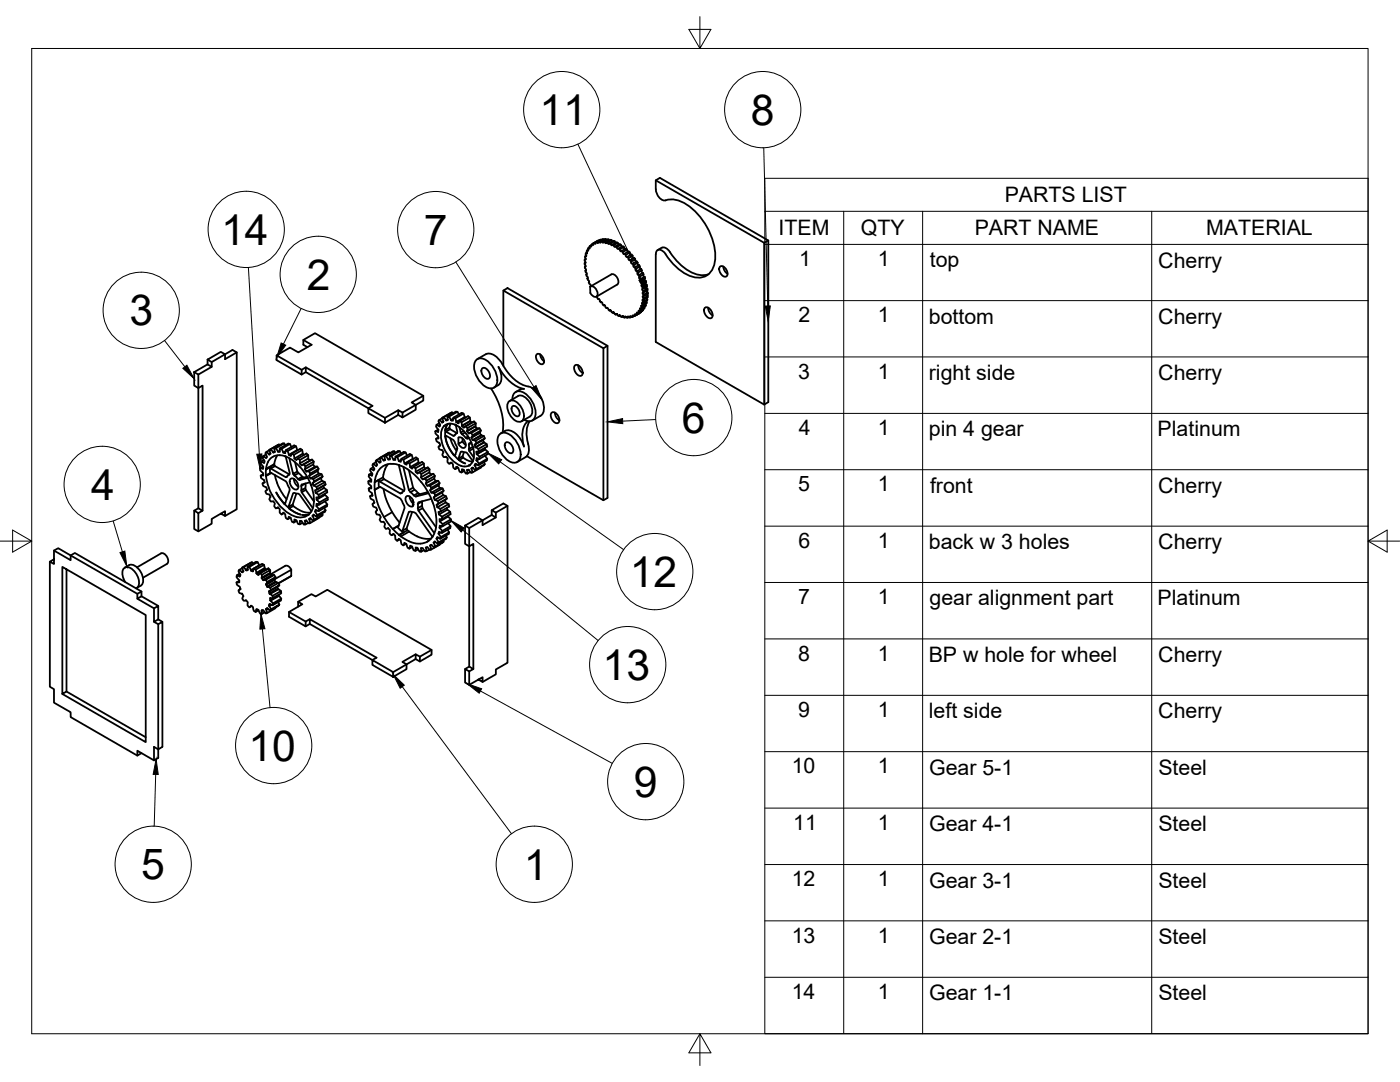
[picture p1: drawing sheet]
<svg xmlns="http://www.w3.org/2000/svg" width="279mm" height="216mm" viewBox="0 0 279 216" stroke-linecap="round" stroke-linejoin="round" font-family="sans-serif">
<!-- layer: Visible -->
<g fill="none" stroke="#000" stroke-width=".36">
<path d="M130.9 36l21.6 12.5 .8-.5M100.5 58l.8-.5 19.9 11.5-.8 .5zM100.5 58v15M116.9 52.4l-.2 .1 .2 .6-.2 .1M116.9 53.1l-.2 .1 .3 .6-.2 .2M116.9 51.7l-.2 .1 .2 .6-.2 .1M117 53.9l-.2 .1 .3 .6-.1 .2M117 51l-.2 .1-.1 .3 .2 .4h-.2M117.1 54.7v.4l.2 .3-.1 .2M117.2 50.4l-.3 .1v.3a.18 .18 0 0 1 .1 .2 .18 .18 0 0 1-.2 .1M117.3 55.5l-.1 .1 .1 .3 .3 .3-.1 .2M117.4 49.8l-.3 .4 .1 .4-.3-.1"/>
<path d="M117.6 56.3v.4l.3 .2v.2M117.7 49.3l-.4 .4a.18 .18 0 0 1 .1 .2 .18 .18 0 0 1-.3 .1M117.8 57.2a1.32 1.32 0 0 1 1.4 1.7 .66 .66 0 0 1-.6 .4 .66 .66 0 0 1-.6-.5l-.2-.3v-1.3M118 48.9l-.4 .4a.17 .17 0 0 1 .1 .3 .17 .17 0 0 1-.3-.1M118.4 48.6l-.4 .3a.18 .18 0 0 1 0 .3 .18 .18 0 0 1-.3-.1M118.4 48.6a.18 .18 0 0 1 0 .3 .18 .18 0 0 1-.3-.2M119 48.3h-.2M119.1 59.1l.3 .6M119.4 48l-1 .6M119.4 59.6l.2 .1 .3 .6M119.9 47.8l-1 .6a.17 .17 0 0 1-.1 .3 .17 .17 0 0 1-.2-.2M120.4 47.7l-1.1 .5 .1 .1a.17 .17 0 0 1-.2 .2 .17 .17 0 0 1-.2-.2l.8-.5 .1 .1"/>
<path d="M120.4 47.8v-.1l-1.1 .5M120.9 47.7l-1 .5a.17 .17 0 0 1-.1 .2 .17 .17 0 0 1-.2-.1l-.1-.1M121 47.9l-.1-.2-1 .5M121.5 47.8l-.2-.1-.9 .5v.2l-.3-.2M121.6 48l-.1-.2-.9 .4h-.2M122 54.7a1.35 1.35 0 0 1 1.2 2.1l-4.2 2.4M122 54.8l-4.2 2.4M122.1 47.9l-.2-.1-.9 .6a.2 .2 0 0 1-.2 .1 .2 .2 0 0 1-.2-.3M122.2 48.2l-.1-.3-.9 .5-.2-.1M122.7 48.1l-.3-.1-.8 .5a.2 .2 0 0 1-.2 .2 .2 .2 0 0 1-.2-.3M122.9 48.4l-.2-.3-.8 .5-.3-.1M122.9 49.1l.2 .2 .8-.5 .2 .4"/>
<path d="M123.3 48.5l-.2-.2-1 .7-.2-.4M123.5 49.6l.2 .2 .8-.5 .3 .4M123.5 48.8l-.2-.3-.8 .4-.3-.1M123.7 49.8l.3 .4 .9-.6 .2 .2M123.9 48.8l-.2-.1-.9 .6-.3-.4M124.1 50.1l.2 .2 .8-.5 .3 .4M124.3 50.3l.2 .4 1-.6 .2 .3M124.5 49.3l-.2-.2-.9 .6-.3-.4M124.7 50.6l.2 .3 .8-.5v.2l.3 .2M124.9 50.9v.3l.2 .1 .9-.5 .3 .2M125.2 51.2l.2 .3 .9-.5v.3l.2 .2M125.4 51.5v.3l.2 .1 1-.5 .2 .3"/>
<path d="M125.8 51.9l.1 .3 .9-.5v.3l.2 .2M125.9 52.2l.1 .3 .2 .1 .9-.5 .2 .3M126.3 52.6l.1 .3 .9-.5v.3l.2 .2M126.4 52.9v.2l.2 .3 1-.5 .1 .3M126.7 53.4l.2 .3 .8-.5v.3l.3 .1M126.9 53.7l-.1 .2 .2 .2 1-.5 .1 .4-.8 .4-.2-.3M127.3 54.4l-.1 .2 .2 .3 .9-.5 .1 .3-.8 .5-.1-.3M127.8 55.7l.1 .3M128.1 54v.3l.2 .1M128.1 56.8l-.1 .2 .2 .3 .9-.5v.3l-.8 .5-.1-.3M128.3 57.6l-.2 .2 .3 .3 .8-.5v.3l-.8 .5v-.3M128.4 54.8v.3l.2 .1-.8 .5-.3-.2 .1-.3"/>
<path d="M128.4 58.4l-.2 .1 .2 .3 .9-.5v.2v.1l-.9 .5v-.3M128.4 59.8l-.2 .1 .2 .3 .8-.5v.3l-.9 .5 .1-.3M128.4 59.1l-.2 .1 .2 .3 .9-.5v.3l-.9 .5v-.3M128.6 55.6l.3 .4M128.7 55.2l.1 .3M128.7 55.5l-.8 .5-.1 .2 .3 .3 .8-.5 .1 .3-.9 .5v-.3M128.8 56.4l.3 .4M129 57.2l.2 .4M129.1 59.4l.1 .3M129.1 58l.2 .3M129.1 58.7l.2 .3M131.2 49.9l.9-.5a1.32 1.32 0 0 1 1.6 .9"/>
<path d="M133.7 50.3a9.4 9.4 0 0 0 6.2 4.6l1.5-.2M143.8 53.1a1.34 1.34 0 0 1 1.2 2.1 1.34 1.34 0 0 1-1.2-2.1zM144.4 53.2l.1 .7 .7 .7M152.5 48.5v32.2l.8-.5v-32.2l-21.6-12.5-.8 .5v1.8a2.19 2.19 0 0 0 1.9 2.2 5.1 5.1 0 0 1 4.7 1.1 12.9 12.9 0 0 1 5.1 11.3 3.4 3.4 0 0 1-5.1 2.6 11.6 11.6 0 0 1-4.9-4.6 .87 .87 0 0 0-1-.6 .87 .87 0 0 0-.7 .9v17.5l21.6 12.5M38.8 74.3l2.6-1.6 .8 .5-2.6 1.5zM38.8 74.3v2.6l.8 .5 .8-.5v25M39.6 74.7v26.7l.8 .5-.8 .5M41.4 71.8l2.7-1.6 .8 .5-2.7 1.5zM41.4 71.8v.9M42.2 72.2v1M47.2 70.3l-2.3 1.4v-1l1.5-.9 .8 .5v31.3l-2.3 1.4M55.2 70.9l5 2.9"/>
<path d="M60.5 67.8l1.7 1-2.7 1.5-1.6-.9-2.7 1.5v1l5 2.8v-.9l.8-.5M61 74.3l12.5 7.2 .8-.5-13.3-7.7v1l-.8 .4M61.4 69.3l-.9-.5v-1l2.4-1.3 21.6 12.5v.9l-4.2 2.4v1l-.8-.5M84.5 79l-2.4 1.3 .9 .5v.9l-2.7 1.6M95.1 71.8a2.15 2.15 0 0 1 2.9 .9 4.4 4.4 0 0 1 1 4.2 1.36 1.36 0 0 1-2.1 .3 4.9 4.9 0 0 1-2.2-4.6zM95.3 71.6l1.6-.9a2.43 2.43 0 0 1 2.8 1.2l.6 .8M96.3 73.4a1.4 1.4 0 0 1 1.2 2.2 1.4 1.4 0 0 1-1.2-2.2zM98 77.5a12.8 12.8 0 0 1 2.3 8.8M99.4 76.9l-.8 .5M99.4 76.9a2.44 2.44 0 0 0 .4-3l-.3-.7a8.2 8.2 0 0 0 5.1 4.4 2.06 2.06 0 0 0-1.7 .6M100.3 72.7a7.9 7.9 0 0 0 5.6 4.5 4.8 4.8 0 0 1 2.5 5l-.5 .8-1.7 .9M102.3 79.7a1.41 1.41 0 0 1 .6-1.5 1.41 1.41 0 0 1 1.7 .2 4.9 4.9 0 0 1 2.2 4.6 1.35 1.35 0 0 1-2.2 .8"/>
<path d="M107.2 70.6a1.33 1.33 0 0 1 1.1 2 1.33 1.33 0 0 1-1.1-2zM107.8 70.7a1.81 1.81 0 0 0 .8 1.4M114.8 72.8a1.4 1.4 0 0 1 1.2 2.2 1.4 1.4 0 0 1-1.2-2.2zM115.4 72.9l.2 .9 .7 .6M120 60.3h-.1h.2l.4 .6M120.4 69.5v30.3M120.6 60.9h-.1h.1l.5 .6M121.2 61.4l-.1 .1 .2-.1 .3 .6M121.2 69v30.4l-.8 .4-15.3-8.8M121.8 61.9l-.2 .1 .3-.1 .4 .5M122.4 62.3l-.1 .1 .1-.1 .5 .5M123.1 62.7l-.2 .1 .2-.2 .4 .5"/>
<path d="M123.7 62.9l-.2 .1a.21 .21 0 0 1 .3-.1 .21 .21 0 0 1 .1 .3h.2M124.3 63.1l-.2 .1a.16 .16 0 0 1 .2-.2 .16 .16 0 0 1 .1 .2l.3 .2M124.9 63.2l-.2 .2v-.1a.17 .17 0 0 1 .2-.2 .17 .17 0 0 1 .1 .2l.2 .1M125.5 63.2l-.3 .2a.18 .18 0 0 1 .2-.3 .17 .17 0 0 1 .1 .2l.3 .1M126 63.2l-.2 .2a.18 .18 0 0 1 .1-.3 .18 .18 0 0 1 .2 .2l.2-.1M127.4 62.5l-.3-.1v.3l.9-.5-1 .6 .1-.1M127.6 62.5l-.9 .5a.17 .17 0 0 1 0-.3 .17 .17 0 0 1 .3 .1M127.6 62.5l-1 .6a.18 .18 0 0 0-.3-.2 .17 .17 0 0 0 0 .3l.2-.1M127.6 62.5h.1M127.7 62.1a.17 .17 0 0 0-.3-.1 .17 .17 0 0 0 .1 .3l.8-.4-.9 .6 .1-.2M127.9 62.2h.1M128 61.6l-.1-.1a.19 .19 0 0 0-.2 .2 .19 .19 0 0 0 .1 .2l.9-.5-1 .7 .1-.2"/>
<path d="M128.2 61h-.1a.19 .19 0 0 0-.2 .1 .19 .19 0 0 0 .1 .3l.9-.5-.9 .7 .1-.2M128.3 61.7v.2M128.3 60.5h-.2l.1 .3 .9-.5-.1 .3-.8 .4v-.2M128.5 61.3l.2 .1M128.8 60.7l.1 .2M128.9 60.1l.2 .2M140.8 61.4a1.4 1.4 0 0 1 1.2 2.1 1.4 1.4 0 0 1-1.2-2.1zM141.3 61.4l.3 .9 .6 .6M52.5 93.1l-.6 .3M52.5 94.6l-.5 .3M52.7 91.8l-.6 .3M52.8 96.2l-.3 .2"/>
<path d="M53.1 94.9v.1M53.1 94.9l.9-.6 3 1.7 .3 .4 .5 1.3-.9 2.8h-.2M53.1 90.7l-.6 .3M53.1 93.7v1.2M53.1 95l.5 2.3 .7 1.5M53.2 90.2l.5 .5 .3-.2-.3-.7 .3-.2 .5 .7 .4-.1-.2-.7 .4-.1 .4 .7 .4 .1-.1-.7 .4 .1 .3 .7 .4 .1 .1-.6 .4 .2 .2 .8 .4 .2 .3-.5 .3 .3 .2 .7 .4 .3 .3-.3 .3 .3v.7l.4 .4 .4-.3 .4 .4-.2 .6 .4 .5 .5-.1 .2 .5-.2 .5 .3 .5 .5 .1 .2 .4-.3 .4 .2 .5 .6 .3 .1 .4-.4 .2 .1 .5 .6 .4v.5h-.5l.1 .5 .6 .5v.5l-.6-.2-.1 .5 .5 .6v.4l-.6-.3-.1 .4 .4 .7-.1 .3-.6-.4-.2 .3 .3 .7-.2 .2-.5-.5-.3 .2 .2 .8-.2 .1-.5-.7-.4 .1 .2 .7-.4 .1-.4-.8h-.4v.7h-.3l-.3-.8-.4-.1-.2 .6-.3-.2-.3-.8-.4-.2-.2 .5-.4-.2-.1-.8-.4-.3-.3 .4-.4-.4 .1-.7-.4-.4-.4 .3-.4-.5 .2-.5-.4-.5-.5 .1-.3-.5 .3-.5-.3-.5-.5-.1-.2-.4 .3-.4-.2-.5-.6-.3-.1-.4 .4-.2-.1-.5-.6-.4-.1-.5h.6l-.1-.5-.6-.5v-.5l.6 .2 .1-.5-.6-.6 .1-.4 .6 .3 .1-.5a.84 .84 0 0 1-.3-.9l.6 .4 .2-.2-.3-.8zM53.3 97.7v.1M53.5 92.2l-.4 1.4M53.8 89.8l-.6 .4M54 93.5l3 1.7 .3-.1M54.1 94.3l-1 .6M54.2 94.4l-1.1 .6"/>
<path d="M54.3 98.7a8.7 8.7 0 0 0 4.9 4.4M54.6 91.1a2.34 2.34 0 0 0-1.2 1.1M54.7 92.6l-1.6 1.1 1.6-1M54.7 92.6l.2 .4 2.8 1.7M54.8 90.1l-.3 .2M54.8 94.8a11.1 11.1 0 0 0 2.4 4.8M54.9 93l-.9 .5-.1-.3v1.2M55.4 90.9l-.4 .7-.3 1M55.7 88.7l-1.7 .9M55.8 90.8l1.2 .3M55.8 90.8l-1.2 .3M55.8 88.8l-.1-.1-2 1.1"/>
<path d="M55.8 90l-.3 .1M56.7 88.5l-1.6 .9M57 88.8l-.3-.3h-.3l-1.7 1M57 90.1l-.5 .2M57 91.1l1.8 1M57 91.1l.8 3.3-.1 .3-.7 .5M57 89.8l1.7-.9 .4 .1 .3 .9M57.7 91.5l.8 3.1 .8-.5M57.7 94.7l-.1 .1M57.8 88.6l-1.6 1M58.1 95.5a1.43 1.43 0 0 1 1.2 2.1 1.43 1.43 0 0 1-1.2-2.1zM58.1 89.2l-.3-.6-.3-.1-1.7 1"/>
<path d="M58.3 90.5l1.6-1 .4 .3 .1 .7 .3 .3M58.6 95.5l.3 .9 .7 .7M58.7 94.9l.8 .7 .8-.5M58.8 92.1l1 1M58.9 92.2l.4 1.9 .3 .3 1 .9 .7-.2M59.1 89l-1.7 1M59.1 98.5l-.7 2.2 .1 .3M59.3 89.8l-1.7 1M59.5 91.5l1.7-1 .3 .3v.7l.3 .4M59.6 94.4l-.9 .5-.2-.3M59.8 95.8l1.6-.5 .6 1.4M59.8 93.1l1.6 2.2"/>
<path d="M60.1 97v.9l.8-.5M60.2 98.2l2.2 3.2M60.3 89.8l-1.7 1M60.3 92.8l2-1.1 .3 .4-.1 .6 .3 .5 .5-.1 .3 .4-.3 .5 .3 .5 .6 .1 .2 .5-2 1.3M60.4 90.5l-1.6 1M60.6 95.3l-.8 .5-.3-.2M61 97.7l-.8 .5-.1-.3M61.5 91.5l-1.7 1M61.5 90.8l-1.7 1M61.8 96.2l-1.6 .5-.1 .3 .8-.5 .1 1.2 1.7 2.4M62 96.7a6.3 6.3 0 0 1 .1 5.5 2.62 2.62 0 0 1-3 1M62.3 91.7l-1.7 .9"/>
<path d="M62.5 92.7l-1.7 .9M62.6 92.1l-1.6 .9M62.8 93.2l-1.6 .9M63.3 93.1l-1.6 .9M63.3 94l-1.6 1M63.6 93.5l-1.7 1M63.6 94.5l-1.6 1M64 95.4l.2 .5 .6 .3 .2 .5-1.8 1M64.2 94.6l-1.7 1M64.2 95.9l-1.6 1M64.4 95.1l-1.7 .9M64.5 96.9l.1 .5 .6 .4 .1 .4-1.7 1"/>
<path d="M64.6 97.4l-1.6 .9M64.8 98.5v.3l.6 .5v.4l-1.6 1M64.8 96.2l-1.6 1M64.8 98.8l-1.6 .9M65 96.7l-1.7 .9M65.2 97.8l-1.6 .9M65.4 99.3l-1.6 .9M73.5 81.5l3.3 1.9v.9l-3.3-1.9zM74.1 97.2l-.5 .3M74.1 95.7l-.6 .3M74.2 94.4l-.6 .3M74.3 98.7l-.4 .3"/>
<path d="M74.5 93.2l-.5 .3M74.8 97.7l.4 2.3 .6 1.7 1.3 2.3 1.3 1.6M74.9 95.7l-.1 .5 .8-.5M75 92l.2-.2 .6 .6 .2-.2-.2-.8 .2-.1 .6 .6 .3-.1-.2-.8h.3l.5 .7h.3v-.7h.3l.4 .7 .4 .1v-.7l.4 .1 .3 .8 .4 .2 .1-.7 .4 .2 .2 .8 .4 .2 .2-.5 .4 .3 .2 .7 .4 .3 .3-.4 .3 .3 .1 .7 .3 .4 .4-.3 .4 .4-.1 .7 .3 .4 .5-.2 .3 .4-.1 .6 .3 .4h.5l.3 .4-.3 .5 .3 .5 .6 .1 .2 .5-.3 .4 .2 .5 .6 .2 .1 .5-.4 .2 .2 .5 .6 .4 .1 .4-.5 .2 .1 .5 .6 .4 .1 .5h-.6l.1 .5 .5 .5v.4l-.5-.1-.1 .4 .6 .7-.1 .3-.6-.2-.1 .4 .5 .7-.1 .3-.6-.4-.2 .4 .4 .7-.1 .3-.6-.5-.3 .3 .4 .8-.2 .2-.6-.6-.3 .2 .3 .7-.3 .2-.5-.7-.3 .1 .1 .8h-.3l-.5-.7h-.3l.1 .8h-.4l-.4-.8-.3-.1-.1 .7-.4-.1-.3-.8-.3-.1-.2 .6-.4-.2-.2-.8-.4-.2-.2 .5-.4-.2-.1-.8-.4-.3-.3 .4-.4-.3v-.7l-.4-.4-.4 .3-.3-.4v-.6l-.3-.4-.5 .1-.3-.4 .2-.5-.3-.5h-.6l-.2-.4 .2-.5-.3-.5-.5-.1-.2-.4 .3-.4-.2-.5-.6-.2-.2-.5 .4-.3-.1-.5-.6-.3-.1-.5 .4-.1-.1-.5-.6-.5v-.4h.5v-.5l-.6-.5v-.5l.6 .2v-.5l-.5-.6v-.4l.6 .3 .1-.4-.4-.7 .1-.4 .6 .4 .1-.3-.4-.8 .2-.3 .6 .5 .2-.2zM75.1 92.2l-.6 .3M75.6 97.3l.2-.2 4.1 2.4 .7 1.3 .2 .5-1.3 3.8h-.3M75.6 97.3l-.8 .4M75.6 95.7v1.5M75.8 91.4l-.6 .4M75.8 97.1l-1 .6M76.4 95.3l-1.6 .9v1.5M76.5 97.6l.5 1.7 .7 1.9 1 1.7 1.1 1.4"/>
<path d="M76.6 95.6l-.8 .5M76.9 91.7l-.3 .2M76.9 92.8a3.4 3.4 0 0 0-2 2.9M77.4 92.6a4.8 4.8 0 0 0-1 2.7l.2 .3 4 2.3M77.7 90.3l-1.7 1M77.8 90.4l-.1-.1-1.9 1.1M77.8 91.5l-.3 .2M78.4 92.6l-1.5 .2M78.4 92.5l1.3 .3a10.3 10.3 0 0 1 4.4 3.4M78.7 90l-1.7 1M78.9 90.3l-.2-.3-.3 .1-1.7 .9M78.9 91.5l-.4 .2"/>
<path d="M79.5 81.9l-2.7 1.5M79.6 92.8l1.2 4.8-.2 .4-.4 .4-.3 .1-4.1-2.4-.2-.4M79.8 90l-1.7 1M80 90.5l-.2-.5h-.4l-1.6 1M80.1 91.7l-.5 .3M80.1 91.5l1.7-.9 .3 .2 .4 .8M80.3 98.2l-.4 .3M80.3 82.3l-.8-.4v.9l-2.7 1.5M80.5 93.2l1.1 4.6 .3 .4 1.1 .9 2.5-.7M80.9 90.3l-1.6 .9M81.1 99.1a.93 .93 0 0 1 1.3 .8v1.1a1.35 1.35 0 0 1-1.4-1.7zM81.2 90.9l-.3-.6-.3-.1-1.7 .9"/>
<path d="M81.3 92.2l1.7-.9 .4 .2 .1 .8 .2 .1M81.6 93.8l.8 3.5 .3 .4 1.1 .9 1.6-.4M81.7 99.1a1.84 1.84 0 0 0 .7 1.3M82.1 90.8l-1.6 .9M82.4 91.5l-1.7 1M82.4 99.9l.1 .4zM82.4 97.3l-.8 .5M82.6 93.1l1.6-.9 .4 .3v.7l.3 .3M82.7 97.7l-.8 .5M83.4 91.5l-1.7 1M83.4 98.4l-.8 .5M83.5 92.3l-1.6 .9"/>
<path d="M83.6 94.3l1.8-1 .3 .3v.7l.3 .4M83.8 98.6l-.8 .5M84.1 96.2l1.4 2.2 .8 1.7M84.4 95.6l2.1-1.1 .3 .5-.2 .5 .4 .5 .5-.1 .2 .5-.2 .5 .3 .5 .5 .1 .2 .4-.3 .4 .2 .5 .6 .2 .2 .5-1.9 1.1M84.6 92.5l-1.7 .9M84.6 93.2l-1.6 .9M85.4 93.3l-1.7 .9M85.7 94.3l-1.7 1M85.7 93.6l-1.6 1M86.1 99.5l-2.6 .7-.1 1.2 .1 .5 3.2 4.5M86.5 94.5l-1.7 1M86.6 95.5l-1.6 1"/>
<path d="M86.8 95l-1.7 .9M87 96l-1.7 .9M87.4 86.2h.1M87.5 95.9l-1.7 1M87.5 96.9l-1.7 .9M87.5 85.7l-.6 .4M87.5 87.3l-.5 .3M87.7 83.8l-.2 .2 .4 .8-.1 .2-.1 .1-.6-.3-.1 .3 .5 .6-.1 .5-.5-.1M87.7 84.4l-.6 .4M87.7 83.8l.5 .5M87.7 96.4l-1.6 .9M87.7 85v.1"/>
<path d="M87.8 97.4l-1.7 .9M87.9 88.9l-.2 .1M88.2 84.3l.3-.2-.2-.7 .2-.2 .5 .7 .4-.1-.1-.7h.3l.2 .3a.5 .5 0 0 0 .5 .5h.1l.1-.6 .3 .2 .3 .7 .1 .1a.22 .22 0 0 0 .3 .1 .22 .22 0 0 0 .1-.3l.1-.1 .4 .3 .1 .7 .1 .1a.3 .3 0 0 0 .3 .2 .3 .3 0 0 0 .3-.2l.4 .3-.1 .6 .2 .3a.36 .36 0 0 0 .6 .1l.3 .4-.2 .5 .2 .5 .6 .2 .2 .4-.4 .4 .2 .4 .6 .4 .1 .4-.2 .1a.26 .26 0 0 0-.3 .2 .26 .26 0 0 0 0 .3l.6 .5v.5l-.3-.1a.2 .2 0 0 0-.2-.1 .2 .2 0 0 0-.1 .3l.5 .8-.1 .4-.6-.4-.2 .3 .4 .8-.2 .2-.6-.5-.2 .1 .2 .9-.3 .1-.4-.7-.4 .1 .1 .7h-.3l-.4-.7-.2-.1h-.2l-.1 .6-.4-.2-.2-.7-.3-.2-.4 .4-.3-.3-.2-.8a.27 .27 0 0 0-.3-.2 .27 .27 0 0 0-.3 .2l-.4-.3 .1-.6-.2-.3-.2-.2-.5 .1-.2-.6a.64 .64 0 0 0 0-.7 .64 .64 0 0 0-.6-.3l-.2-.4 .1-.2a.42 .42 0 0 0 0-.7l-.5-.3-.1-.4 .2-.1a.3 .3 0 0 0 .3-.2 .3 .3 0 0 0-.1-.3l-.5-.5v-.4M88.2 98.3l-1.6 1M88.3 83.4l-.6 .4M88.3 97.5l-1.6 .9M88.4 98.8l-1.6 1M88.5 84.1l-.3 .2M88.5 97.9l-1.6 1M88.6 85a4.5 4.5 0 0 0 .3 5 6.2 6.2 0 0 0 3.1 3M88.6 85h.1M88.8 99.8l.1 .5 .6 .3 .2 .5-1.7 .9"/>
<path d="M88.9 87.1l.1-.2 1.5 .9 .2 .3 .6 1.4-.5 1.4-.2-.1-.3-.3-.8-1.3zM89 99l-1.6 1M89 91.1h.1M89 87l-.1 .1M89.2 99.5l-1.7 1M89.3 83.7l-.3 .2M89.7 85.3l-.8 .5M89.7 84.5h.1M89.8 84.5l-.6 .1-.5 .4M89.8 84.5l1.1 .3M89.8 85.6l-.8 .5M89.9 87.4l.5 1.4 .7 1.2"/>
<path d="M89.9 84.5l-.2 .8 .1 .3 1.4 .8M90.1 92.3l-.3 .2M90.2 82.3l-1.7 .9M90.4 82.5l-.2-.2-1.9 1.1M90.4 83.7l-.4 .2M90.4 83.6l-.4 .2M90.5 83.3l1.6-.9 .4 .1 .4 .9M90.8 86.8l-.3 .2M90.9 84.8l.8 .5M90.9 90.7l-.3 .1M91 84.8l.3 1.4-.1 .2-.7 .6-1.5-.9-.1-.3 .2-.8 .3-.4a4.7 4.7 0 0 0 .3 5 6.1 6.1 0 0 0 3.2 2.9M91.1 84.2l1.6-1-1.6 1"/>
<path d="M91.1 93.2h.1M91.2 86.4l-.1 .1M91.3 82.2l-1.7 .9M91.4 93.3l-.6 .3M91.5 84.5h.1M91.5 87.3a1.35 1.35 0 0 1 1.4 1.8 .68 .68 0 0 1-.7 .3 .68 .68 0 0 1-.5-.5l-.2-.3M91.6 87.3l-.1 1.3 .8-.5M91.6 82.7l-.3-.5-.3-.1-1.7 1M91.7 85.3l1.2 1 .7 1.1-.4 .1-1-.8-.3-.4zM91.7 84l1.7-1 .4 .3v.7l.4 .3M92.2 93.7h.1M92.3 87.5v.6"/>
<path d="M92.3 88.1l.7 .7M92.3 91l-.8 .5M92.4 91.3l-.8 .5M92.5 82.5l-1.7 1M92.5 86l-.6 .3M92.6 90.2l-.3 .8 .1 .3 .8 .5 1.1 .3-.1 .1M92.6 85.3h.1M92.7 94l-.6 .3M92.8 85.1l1.8-1 .4 .4a.79 .79 0 0 0 .2 1M92.8 86.3l-.6 .4M93.2 86l1.7-1-1.7 1.1M93.3 93.7l-.1 .1"/>
<path d="M93.4 87.1l-.5 .3M93.6 87.3l-.4 .2M93.6 92.9l-.9 .2-.7-.1M93.6 86.5l1.8-1 .3-.1 .2 .6a.65 .65 0 0 0 0 .7 .65 .65 0 0 0 .7 .3l.2 .5-.2 .2-1.8 .9M93.6 92.9h.1M93.6 87.4l.8 1.8M93.7 92.8l-.1 .1M93.8 83.3l-1.7 1M93.8 84l-1.6 .9M93.9 84l-1.7 1M93.9 94.2l-.6 .3M94.1 88.3l-.5 .1v1.2v.4l1 1.3"/>
<path d="M94.1 88.4l-.5 .3M94.3 92.2h-.1M94.3 92.2l-.7 .7M94.4 92l-1.2-1.6-1-.3h-.3l-.4 1.4 .1 .3 1.2 .7M94.4 89.2l-.8 .4M94.4 93.3l-.3 .2M94.4 89.2l.1 .4M94.4 93.4l-.3 .1M94.4 89.5l-.8 .5M94.5 89.6l.1 .8-.1 1.1M94.5 91.6l-.2 .5M94.6 84.1l-1.6 .9"/>
<path d="M94.7 88.7l1.7-.9 .1 .5 .6 .3 .1 .5-1.6 .9M95 84.5l-1.7 .9M95.1 92.6l-.4 .2M95.1 92.7l-.4 .2M95.1 90.1h.1M95.2 91.4h-.1M95.2 85.5l-1.7 1M95.6 91.5l-.5 .3M95.7 85.4l-1.7 1M95.7 86.3l-1.6 1 1.6-.9M95.9 93.2l.1 .1-1.7 1M96 85.9l-1.7 .9"/>
<path d="M96 86.8l-1.7 1M96 86.9l-1.6 .9M96.5 88.3l-1.6 .9M96.6 92.2l.2 .4-.2 .3-1.7 .9M96.6 87l-1.7 1M96.6 88.3l-1.7 1M96.8 89.4v.3l.6 .5v.4l-2.3 1.3M96.8 87.5l-1.7 .9M96.8 92.6l-1.7 1M96.8 90.9l.4 .6-.1 .4-1.6 1M96.8 89.6l-1.7 1M96.8 89.7l-1.6 1"/>
<path d="M97.1 88.6l-1.6 1M97.2 91.5l-1.6 1M97.4 90.2l-1.7 .9M99.8 86.6a2.15 2.15 0 0 1 2.8 .9 4.4 4.4 0 0 1 1.1 4.2 1.36 1.36 0 0 1-2.1 .3 4.9 4.9 0 0 1-2.3-4.6zM100.8 86l-.9 .5M101 88.3a1.4 1.4 0 0 1 1.2 2.1 1.4 1.4 0 0 1-1.2-2.1zM101.5 80.2a1.19 1.19 0 0 1 1.8 .2 3.1 3.1 0 0 1 1 3.4 1.19 1.19 0 0 1-1.8-.2 3.1 3.1 0 0 1-1-3.4zM101.7 80l1.7-1a2.08 2.08 0 0 1 2.4 1.4 2.08 2.08 0 0 1 0 2.7l-1.7 1M102.3 81a1.33 1.33 0 0 1 1.2 2 1.33 1.33 0 0 1-1.2-2zM105.3 84a4.7 4.7 0 0 0-.7 5.1 4.6 4.6 0 0 0-3.1-3.2l-.7 .1M105.4 88.6a2.21 2.21 0 0 1-.5 2.6l-1.7 1M105.7 84.1a5.3 5.3 0 0 0-.3 4.5"/>
<path d="M110.2 82.3a1.4 1.4 0 0 1 1.2 2.1 1.4 1.4 0 0 1-1.2-2.1zM110.7 82.3l.3 .9 .6 .7M9.9 112.1v24.9l.9 .5v2.7l3.3 1.9v1l13.3 7.7 .8-.5M10.8 111.6l-.9 .5 .9 .4v-2.6l.8-.5 15.8 9.1 .8-.5v1M10.8 109.9l3.3 1.9v-1l.8-.5 13.3 7.7M13.3 113.6v24.4l-.9 .5v-25.4l16.7 9.6v25.4l-16.7-9.6M25 116.1a2.47 2.47 0 0 1-.3-2.7 1.45 1.45 0 0 1 2.1 .5 2.86 2.86 0 0 1 .7 3.3l-.3 .2M25.7 112.8l-.8 .5M25.7 112.8a2.08 2.08 0 0 1 2.4 1.3 1.98 1.98 0 0 1-.9 3.2M27.3 113.2l4.8-2.8a1.38 1.38 0 0 1 1.2 2.1l-4.8 2.8M27.4 119.5l3.3 1.9 .9-.5v2.7M27.4 118.5v1l.8-.5 3.4 1.9"/>
<path d="M38.8 101.9v3.7l.8 .4 2.6-1.5v-1l2.7-1.5v1l-.8-.5M39.6 101.4l-.8 .5 .8 .5v3.6M47.8 113.7l.6 .5 .2-.2-.3-.8 .3-.1 .6 .7h.2v-.7h.4l.3 .7 .3 .2 .3-.5 .3 .2 .2 .8 .4 .2 .3-.3 .4 .3-.1 .7 .4 .4 .4-.1 .3 .4-.2 .5 .2 .5 .6 .2 .2 .4-.4 .3 .1 .5 .6 .4 .1 .4-.6 .1 .1 .4 .5 .6-.1 .4-.6-.3-.1 .3 .4 .8-.2 .2-.6-.4-.2 .1 .2 .8-.3 .1-.4-.6h-.3v.7l-.4-.1-.3-.7-.4-.1-.2 .5-.3-.2-.2-.8-.4-.2-.3 .3-.4-.3v-.7l-.2-.4-.6 .1-.3-.5 .3-.5-.3-.5-.5-.1-.2-.5 .4-.3-.1-.4-.6-.5-.1-.4h.6l-.1-.5-.5-.6 .1-.3 .6 .2 .1-.3-.4-.7zM47.8 116.2h-.1M47.8 115.9l-.6 .3M47.8 114.4l-.5 .4M47.9 114.9l-.1 .1M48 117.5l-.2 .2M48.4 113.4l-.6 .3M48.4 114.2h-.1M48.6 114l-.3 .2M49.1 119.8h-.1"/>
<path d="M49.4 113.6l-.3 .2M49.4 113.5l-.4 .2M49.4 113.6l-.2 .2M50.3 112.2l-2 1M50.5 112.4l-.2-.2-1.7 .9M50.5 114h-.1M50.6 113.7l-.5 .2M50.6 113.6l-.5 .3M51.4 112.2l-.3-.1-1.7 1M51.6 114.6v.1M51.7 112.8l-.3-.6-1.6 .9M51.7 112.8l-1.6 1"/>
<path d="M52.7 112.7l-.4-.2-1.6 1M52.8 113.3l-.1-.6-1.7 1M52.9 113.5l-.1-.2-1.6 1M52.9 113.5l-1.7 .9M53.1 113.7l-.2-.2-1.7 1M53.6 113.4l-1.7 1M53.8 117.9l-.1 .1M53.9 114.4v-.1l-1.7 1M53.9 114.3v-.6l-1.6 1M53.9 114.5l-1.6 .9 1.6-.9 .3 .3-1.7 1 1.8-1M53.9 113.7l-.3-.3-1.7 1M53.9 119.4h.1"/>
<path d="M54 119.3l-.1 .1M54.1 117.7l1.7-.9-1.9 1.1M54.4 118.9l1.7-1v.5l-1.6 .9M54.7 114.7l-.3 .1-1.7 .9M54.8 115.7l-1.7 .8M54.8 115.7l-1.7 1 1.7-1 .1 .4M54.8 115.6l.2-.5-1.7 1M55 116.1l-1.7 .9M55 115.1l-.3-.4-1.7 1M55.1 116.2l-1.8 .9M55.4 117.1h.1M55.5 117.5l-.1-.4-1.7 .9"/>
<path d="M55.5 117.5l-1.7 1 1.8-.9M55.5 101.2l-.2 .1M55.6 116.3l-.5-.1-1.7 .9M55.6 118.7v.1M55.6 118.8l-1.7 .9M55.7 118.9l-.1-.1-1.7 1M55.8 116.8l-.2-.5-1.7 1M56.1 117.9l-.5-.3-1.7 .9M56.1 119.4l-.4-.5-1.7 1M56.7 102.4l-.5 .3M56.9 112.9l-2.9 1.7M56.9 112.9l.6 .1 .6 .7"/>
<path d="M57 100.3l-.3 .2-1.6-2.2a8.7 8.7 0 0 0 4.9 4.4l-1.1-.5-1.2-.7 .8-.5 2 1.1 1.5 .2M57.6 101.2l.1 .3M58 103.3l-.6 .3M58.1 114.9l-2.5 1.5 2.5-1.5v-1.2l-3.3 1.9M58.4 100.7l-.8 .5 .9-2.8 1 .1 .3 .2 2.3 3.3M59.2 103.9l-.6 .4M60.4 104.3l-.6 .3M61.5 104.3l-.5 .3M61.6 102.7h-1.3M61.7 102.6l-1.4 .1M62 103.4l-.3 .2M62.7 102.8l-.3 .2"/>
<path d="M63.2 101.9l-.3 .2M63.6 103.3l-1.7 1.1M63.7 100.7l-.6 .3M64.3 102.4l.1 .3-.2 .3-1.7 .9M64.4 102.7l-1.7 1M64.7 101.3l.3 .5-.2 .3-1.6 1M64.8 100.1l.5 .6-.1 .3-1.6 1M65 101.8l-1.7 1M65.3 100.7l-1.7 .9M74.7 100.3l-.2 .1M77.5 105.4h-.1M78.3 102.2l-1.7 1"/>
<path d="M78.4 105.6l1.2 1.1 1.7-.9M78.5 106.6l-.3 .2M79.2 105.1l1.3 1.2M79.2 105.1l-.8 .5M79.6 104.9l-1.2 .7M79.8 107.6l-.5 .3M80 107l1.6 1M80.5 106.3l-.2-.4 1.3-3.8h.3l1.1 .3 3.3 4.8M81 108.5l-.5 .3M81.2 105.4l-.9 .5M81.6 108a4 4 0 0 0 3.7 .1M81.7 106.1l-1.7 .9-.3-.2 .8-.5"/>
<path d="M81.7 106.1a6 6 0 0 0 3.9 1.4M82.3 102.2l-1.1 3.2 .1 .4 .4 .3M82.3 109.2l-.6 .3M82.5 100.6v.2zM83.5 109.6l-.6 .3M84.2 100.1l-.8 .5M84.2 100.9l-.8 .5M84.2 100l.1 1.4 2.7 3.8M84.3 101.4l-.8 .5M84.6 109.8l-.5 .3M85.3 108.1l.2-.1zM85.7 109.7l-.6 .3"/>
<path d="M86.1 107.5h-.5M86.1 108.7l-.3 .2M86.3 100.1l.7 2.6M86.3 107.2l-.8 .7M86.4 107l-.1 .2M86.8 108.1l-.3 .2M87 102.8v.3a6.6 6.6 0 0 1-.6 3.9M87.5 107.3l-.4 .2M87.7 108.6l-1.6 1M87.9 106.3l-.4 .2M88.5 107.8v.3l-.2 .2-1.6 1M88.5 108.1l-1.6 1"/>
<path d="M88.9 100.3l-1.6 .9M89 106.9l.2 .4-.2 .2-1.6 1M89.2 107.3l-1.7 .9M89.2 101.3l.1 .4 .6 .5v.4l-1.6 1M89.3 101.7l-1.7 1M89.3 105.7l.3 .5-.1 .4-1.6 .9M89.4 102.9v.2l.6 .5v.5l-2.3 1.2M89.4 104.4l.5 .6v.4l-1.7 .9M89.4 103.1l-1.6 1M89.5 100.6l-1.6 1M89.6 106.2l-1.6 1M89.9 102.2l-1.7 .9"/>
<path d="M89.9 105l-1.6 1M90 103.6l-1.7 1M92.8 104.9l2.7-1.6 .8 .5-2.7 1.6zM92.8 104.9v3.6l.8 .5 .9-.5v25M93.6 105.4v27.6l.9 .5-.9 .5M98.1 101.8v1l.9 .5-2.7 1.5v-1l1.8-1M99 103.3v-1l-.9-.5 2.4-1.3 .8 .4v31.3l-2.3 1.4v1l-2.7 1.5M101.3 100.9l-2.3 1.4M13.3 138l15.8 9.1M30.7 124.1l.9 .4 .8-.4v24.9l-.8 .5-.9-.5v2.7M30.7 121.4v2.7l.9-.5 .8 .5M31.6 124.5v26.7l-.9 .5-3.3-1.9v1"/>
<path d="M50.1 120.9h.1M50.2 120.9l-.4 .3M51.3 121.6h-.1M51.6 121.8l-.6 .3M52.3 121.8h-.1M52.4 121.8l-.2 .1M52.8 122.2l-.5 .3M53.4 121.4l-.3 .1M53.4 121.5l-.3 .1M53.8 120.5h.1M54 120.6l-.3 .2M54 120.7l-.3 .1"/>
<path d="M54.1 121.6l1.7-1-.2 .3-1.7 .9M54.2 120.7l-.5 .2M54.5 120.4l1.6-1v.4l-1.7 1M55 121.2v.1l-1.7 1M55.5 120.1l.3 .5M57.7 122.1l3.3 1.9M59.5 121.1v-1l2.7-1.5 .8 .4 2.3-1.3 20.8 12v.9l-2.3 1.4M59.5 120.1l.8 .5-2.6 1.5v1l3.3 1.9v-1l.8-.5M61.8 124.5l12.5 7.2 .8-.5-13.3-7.7v1l-.8 .5M74.3 131.7l4.2 2.4v1l-4.2-2.4zM83 130.6l-2.7 1.5 .8 .5v.9l-2.6 1.6M83.8 131l-.8-.4v.9l-4.5 2.6"/>
<path d="M86.1 129.7l-2.3 1.3v1l-.8-.5M92.8 133.5v2.7l.8 .5 2.7-1.6v1l-.8-.5M93.6 133l-.8 .5 .8 .5v2.7"/>
</g>
<g fill="#000">
<circle cx="56.9" cy="91.1" r=".18"/>
<circle cx="62" cy="96.7" r=".18"/>
<circle cx="90.8" cy="84.7" r=".18"/>
<circle cx="93.6" cy="92.9" r=".18"/>
</g>
<!-- layer: Border -->
<path d="M6.3 9.7h266.7v196.6h-266.7zM139.7 3.3v6.4l2.2-3.8h-4.4l2.2 3.8M0 108h6.3l-3.8-2.2v4.4l3.8-2.2M273 108l3.8 2.2v-4.4l-3.8 2.2h6.4M139.7 206.3l-2.2 3.8h4.4l-2.2-3.8v6.3" fill="none" stroke="#000" stroke-width=".2"/>
<!-- layer: Parts Lists -->
<g fill="none" stroke="#000" stroke-width=".2">
<path d="M152.6 35.6h120.4v170.7h-120.4zM152.6 42.2h120.4M152.6 48.8h120.4M152.6 60h120.4M168.4 42.2v164.1M184.1 42.2v164.1M229.8 42.2v164.1M152.6 71.2h120.4M152.6 82.5h120.4M152.6 93.7h120.4M152.6 105h120.4M152.6 116.2h120.4"/>
<path d="M152.6 127.5h120.4M152.6 138.7h120.4M152.6 150h120.4M152.6 161.2h120.4M152.6 172.5h120.4M152.6 183.7h120.4M152.6 195h120.4"/>
</g>
<!-- layer: Balloons -->
<g fill="none" stroke="#000" stroke-width=".2">
<circle cx="112.1" cy="21.9" r="7.6"/>
<circle cx="152.2" cy="21.9" r="7.6"/>
<circle cx="49.1" cy="45.8" r="7.6"/>
<circle cx="63.5" cy="54.7" r="7.6"/>
<circle cx="87" cy="45.8" r="7.6"/>
<circle cx="28.2" cy="61.9" r="7.6"/>
<circle cx="20.4" cy="96.7" r="7.6"/>
<circle cx="138.5" cy="83.3" r="7.6"/>
<circle cx="130.7" cy="114.1" r="7.6"/>
<circle cx="125.3" cy="132.6" r="7.6"/>
<circle cx="54.6" cy="148.8" r="7.6"/>
<circle cx="128.9" cy="156" r="7.6"/>
<circle cx="30.6" cy="172.5" r="7.6"/>
<circle cx="106.6" cy="172.5" r="7.6"/>
</g>
<!-- layer: 0 -->
<g fill="#000" stroke="#000" stroke-width=".2">
<path d="M127.5 55.9l.9-.4 .9 3zM36.5 73.5l.8-.6 1.5 2.7zM56.1 68.4l.9 .5-1.8 2.5zM106.1 77.5l.9-.6 1.2 2.9zM152.7 61.1l1-.1-.4 3.1zM51.2 90.6h1.1l-.4 3zM97.3 90.4l2.8 1.3-.6 .9zM121.2 84.2l3-.7 .1 1zM23.9 110.3l1-.3 .4 3zM90 103.8l2.7 1.6-.7 .8zM52.1 122.5l.8 3h-1zM78.5 134.6l2.2 2.1-.8 .6z"/>
<path d="M93.2 136.4l2.9 1-.5 .9zM31.2 151.5l.4 3h-1z"/>
</g>
<g fill="none" stroke="#000" stroke-width=".2">
<path d="M115.3 28.8l12.7 26.9M152.4 29.5l.8 31.6M49.6 53.4l2.2 37.2M91 52.3l15.6 24.9M32.9 68l4 5.2M60.1 61.6l-3.5 7.1M99.8 92.2l24.6 17.5M130.8 83.7l-6.5 .3M22.6 103.9l1.8 6.2M92.4 105.8l27 22M52.4 125.5l1.5 15.7M80.3 137l21.8 29.3"/>
<path d="M95.9 137.9l26.3 14.4M31.1 154.5l-.3 10.3"/>
</g>
<g font-size="8.5">
<text x="107.7" y="25">11</text>
<text x="149.9" y="24.9">8</text>
<text x="44.1" y="48.8">14</text>
<text x="84.6" y="48.9">7</text>
<text x="61.2" y="57.8">2</text>
<text x="25.8" y="64.9">3</text>
<text x="136.1" y="86.3">6</text>
<text x="18.2" y="99.7">4</text>
<text x="125.7" y="117.1">12</text>
<text x="120.3" y="135.6">13</text>
<text x="49.6" y="151.8">10</text>
<text x="126.5" y="159">9</text>
<text x="28.2" y="175.5">5</text>
<text x="104.6" y="175.5">1</text>
</g>
<g font-size="4.3">
<text x="200.5" y="40.4">PARTS LIST</text>
<text x="155.4" y="47">ITEM</text>
<text x="171.8" y="46.9">QTY</text>
<text x="194.5" y="47">PART NAME</text>
<text x="240.7" y="47">MATERIAL</text>
<text x="159.5" y="53.1">1</text>
<text x="175.2" y="53.1">1</text>
<text x="185.6" y="53.3">top</text>
<text x="231.2" y="53.4">Cherry</text>
<text x="159.4" y="64.3">2</text>
<text x="175.2" y="64.3">1</text>
<text x="185.4" y="64.6">bottom</text>
<text x="231.2" y="64.6">Cherry</text>
<text x="159.3" y="75.6">3</text>
<text x="175.2" y="75.6">1</text>
<text x="185.4" y="75.8">right side</text>
<text x="231.2" y="75.9">Cherry</text>
<text x="159.4" y="86.8">4</text>
<text x="175.2" y="86.8">1</text>
<text x="185.4" y="87.1">pin 4 gear</text>
<text x="231" y="87.1">Platinum</text>
<text x="159.3" y="98">5</text>
<text x="175.2" y="98.1">1</text>
<text x="185.6" y="98.4">front</text>
<text x="231.2" y="98.4">Cherry</text>
<text x="159.3" y="109.3">6</text>
<text x="175.2" y="109.3">1</text>
<text x="185.4" y="109.6">back w 3 holes</text>
<text x="231.2" y="109.6">Cherry</text>
<text x="159.3" y="120.5">7</text>
<text x="175.2" y="120.6">1</text>
<text x="185.5" y="120.8">gear alignment part</text>
<text x="231" y="120.8">Platinum</text>
<text x="159.3" y="131.8">8</text>
<text x="175.2" y="131.8">1</text>
<text x="185.3" y="132.1">BP w hole for wheel</text>
<text x="231.2" y="132.1">Cherry</text>
<text x="159.3" y="143.1">9</text>
<text x="175.2" y="143.1">1</text>
<text x="185.4" y="143.4">left side</text>
<text x="231.2" y="143.4">Cherry</text>
<text x="158" y="154.3">10</text>
<text x="175.2" y="154.3">1</text>
<text x="185.4" y="154.6">Gear 5-1</text>
<text x="231.2" y="154.6">Steel</text>
<text x="158.3" y="165.6">11</text>
<text x="175.2" y="165.6">1</text>
<text x="185.4" y="165.9">Gear 4-1</text>
<text x="231.2" y="165.9">Steel</text>
<text x="158" y="176.8">12</text>
<text x="175.2" y="176.8">1</text>
<text x="185.4" y="177.1">Gear 3-1</text>
<text x="231.2" y="177.1">Steel</text>
<text x="158" y="188.1">13</text>
<text x="175.2" y="188.1">1</text>
<text x="185.4" y="188.4">Gear 2-1</text>
<text x="231.2" y="188.4">Steel</text>
<text x="158" y="199.3">14</text>
<text x="175.2" y="199.3">1</text>
<text x="185.4" y="199.6">Gear 1-1</text>
<text x="231.2" y="199.6">Steel</text>
</g>
</svg>
